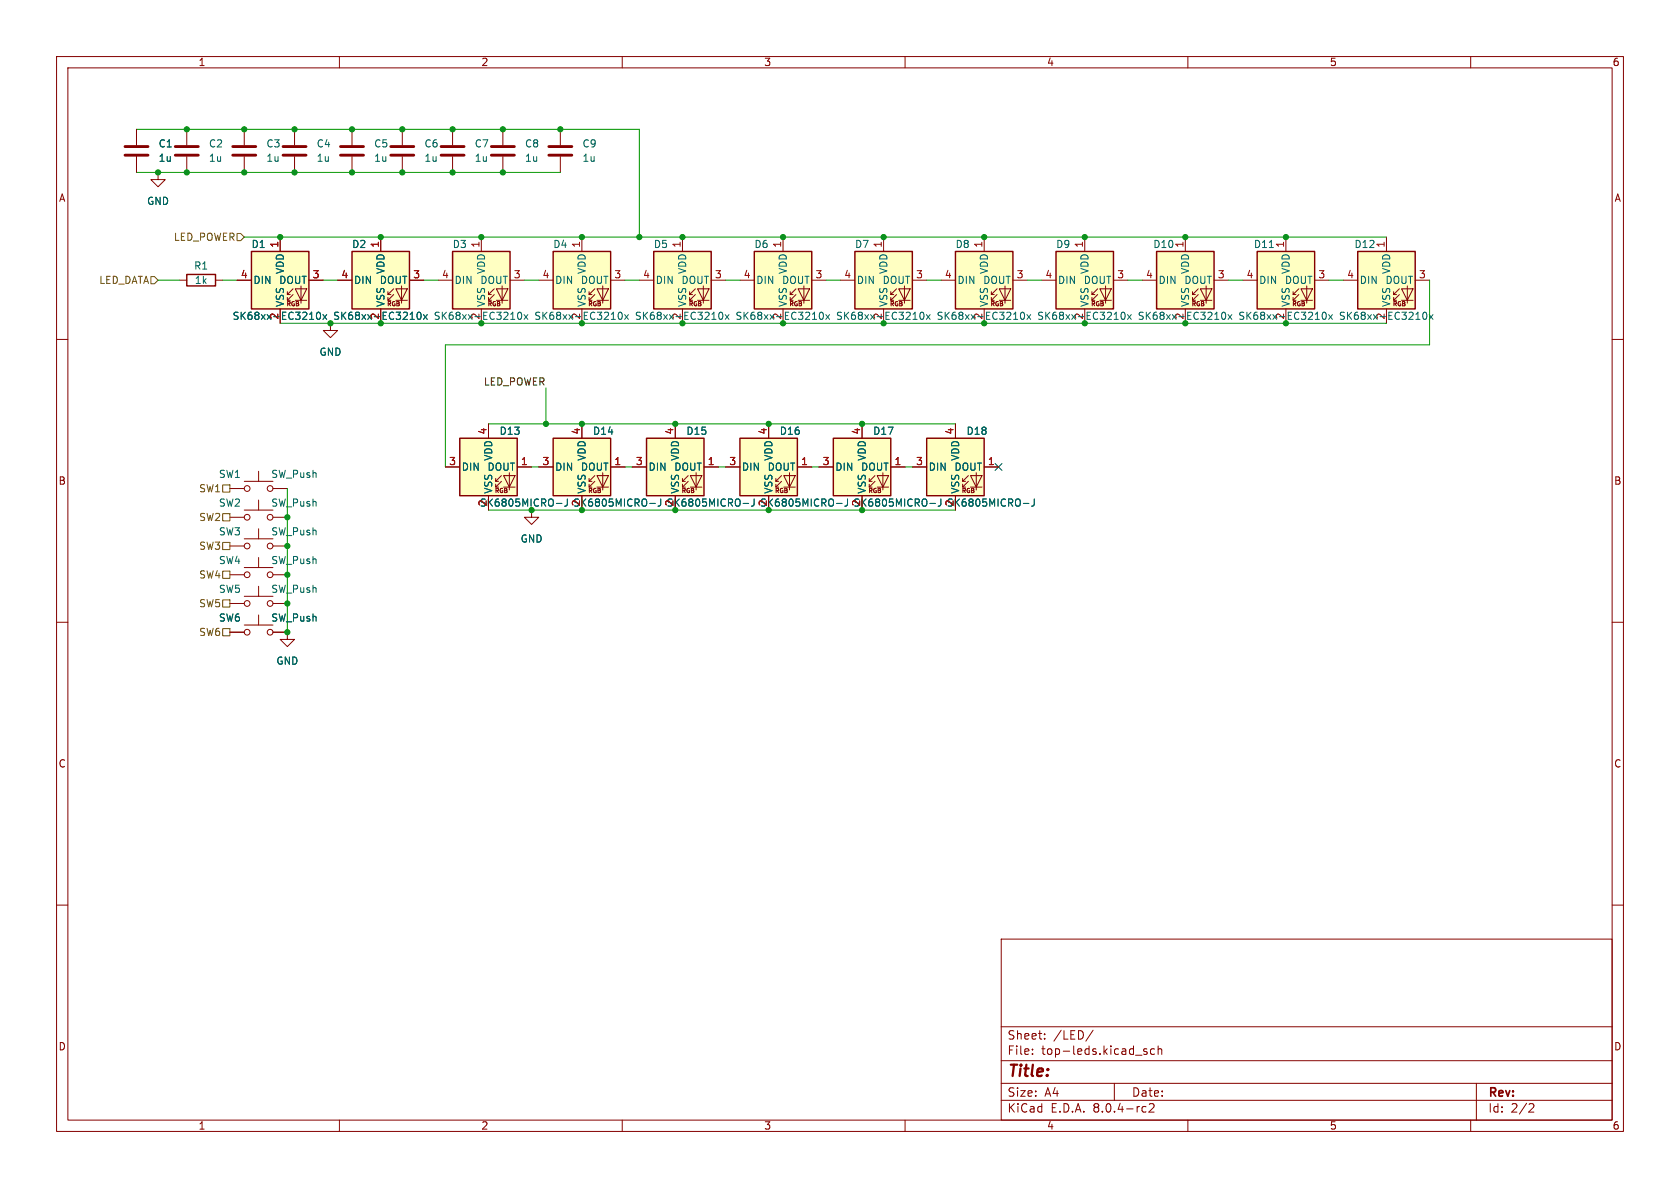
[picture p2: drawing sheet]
<svg xmlns="http://www.w3.org/2000/svg" width="297mm" height="210mm" viewBox="0 0 297 210" stroke-linecap="round" stroke-linejoin="round" font-family="sans-serif">
<g fill="none" stroke="#840000" stroke-width=".18">
<path d="M10 10h277v190h-277zM12 12h273v186h-273zM60 10v2M110 10v2M160 10v2M210 10v2M260 10v2M62.2 22.9v2.8M62.2 27.7v2.8M10 60h2M285 60h2M10 110h2"/>
<path d="M285 110h2M10 160h2M285 160h2M177 166h108v32h-108zM60 198v2M110 198v2M160 198v2M177 194.5h108M177 191.5h108M177 187.5h108M177 181.5h108M182.5 186.3v.1"/>
<path d="M182.5 185.5v.1M184.7 183.6v.1M184.7 182.8v.1M193.2 182.1l-1.2 2M197 191.5v3M202.2 195.6l.4 .1M202.6 196.5l-.4 .1M202.7 185.5l-.3-.1-.2 .2v.2l.5 .2v.3h-.5M203.2 195.2l.5-.1 .3 .1v.3l-.9 1.1h.9M204.1 185.5l-.4-.1-.3 .3v.4l.1 .2h.6M204.7 185.5l.3-.1 .3 .1 .1 .9M204.7 184.9v1.5"/>
<path d="M210 198v2M260 198v2M261 191.5v6.5M270.5 195.1l.5 .1 .2 .3-1 1.1h1"/>
</g>
<path d="M60.2 27.4h4.1M60.2 25.9h4.1" fill="none" stroke="#840000" stroke-width=".51"/>
<path d="M115.6 44.5h10.1v10.1h-10.1z" fill="#ffffc2"/>
<path d="M115.6 44.5h10.1v10.1h-10.1z" fill="none" stroke="#840000" stroke-width=".25"/>
<g fill="none" stroke="#840000" stroke-width=".18">
<path d="M113 49.5h2.6M120.6 41.9v2.6M120.6 54.6v2.6M121.9 53.1h.5M121.9 52.1h.5M122.9 52.1l-1 1v-.5M122.9 51.1l-1 1v-.5M123.3 51.1h2l-1 2zM123.3 53.1h2M124.3 50.5v3.1M125.7 49.5h2.6M45.7 98.6v1.7"/>
<path d="M40.6 106.7h2.6M40.6 101.6h2.6M43.2 105.4h5.1M43.2 100.3h5.1M45.7 103.6v1.8M48.3 106.7h2.5M48.3 101.6h2.5"/>
<circle cx="43.7" cy="101.6" r=".51"/>
<circle cx="43.7" cy="106.7" r=".51"/>
<circle cx="47.8" cy="106.7" r=".51"/>
<circle cx="47.8" cy="101.6" r=".51"/>
</g>
<path d="M127.2 55.3l.2-.1a.68 .68 0 0 1 .4 .6 .68 .68 0 0 1-.4 .7 .84 .84 0 0 1-.2-1.2zM128.2 55.6l.7 .9M128.9 55.6l-.7 .9" fill="none" stroke="#006464" stroke-width=".18"/>
<path d="M130.8 77.5h10.2v10.1h-10.2z" fill="#ffffc2"/>
<path d="M135.9 74.9v2.6M128.3 82.6h2.5M135.9 87.6v2.6M137.2 86.1h.5M137.2 85.1h.5M138.2 85.1l-1 1v-.5M138.2 84.1l-1 1v-.5M138.6 84.1h2l-1 2zM138.6 86.1h2M139.6 83.6v3M141 82.6h2.5" fill="none" stroke="#840000" stroke-width=".18"/>
<path d="M130.8 77.5h10.2v10.1h-10.2z" fill="none" stroke="#840000" stroke-width=".25"/>
<path d="M147.9 89h1M149.8 88.2v.9a.41 .41 0 0 1-.5 .4" fill="none" stroke="#006464" stroke-width=".18"/>
<path d="M240 44.5h10.2v10.1h-10.2z" fill="#ffffc2"/>
<path d="M240 44.5h10.2v10.1h-10.2z" fill="none" stroke="#840000" stroke-width=".25"/>
<path d="M237.5 49.5h2.5M245.1 41.9v2.6M245.1 54.6v2.6M246.4 53.1h.5M246.4 52.1h.5M247.4 52.1l-1 1v-.5M247.4 51.1l-1 1v-.5M247.8 51.1h2l-1 2zM247.8 53.1h2M248.8 50.5v3.1M250.2 49.5h2.5" fill="none" stroke="#840000" stroke-width=".18"/>
<path d="M251.6 55.3l.2-.1a.68 .68 0 0 1 .5 .6 .68 .68 0 0 1-.5 .7l-.2-.2-.1-.3zM252.7 55.6l.6 .9M253.3 55.6l-.6 .9" fill="none" stroke="#006464" stroke-width=".18"/>
<path d="M147.3 77.5h10.2v10.1h-10.2z" fill="#ffffc2"/>
<path d="M152.4 74.9v2.6M144.8 82.6h2.5M152.4 87.6v2.6M153.7 86.1h.5M153.7 85.1h.5M154.7 85.1l-1 1v-.5M154.7 84.1l-1 1v-.5M155.1 84.1h2l-1 2zM155.1 86.1h2M156.1 83.6v3M157.5 82.6h2.5" fill="none" stroke="#840000" stroke-width=".18"/>
<path d="M147.3 77.5h10.2v10.1h-10.2z" fill="none" stroke="#840000" stroke-width=".25"/>
<path d="M164.4 89h1M166.3 88.2v.9a.41 .41 0 0 1-.4 .4" fill="none" stroke="#006464" stroke-width=".18"/>
<path d="M81.3 77.5h10.1v10.1h-10.1z" fill="#ffffc2"/>
<path d="M86.4 74.9v2.6M78.7 82.6h2.6M86.4 87.6v2.6M87.6 86.1h.5M87.6 85.1h.5M88.6 85.1l-1 1v-.5M88.6 84.1l-1 1v-.5M89 84.1h2.1l-1.1 2zM89 86.1h2.1M90 83.6v3M91.4 82.6h2.6" fill="none" stroke="#840000" stroke-width=".18"/>
<path d="M81.3 77.5h10.1v10.1h-10.1z" fill="none" stroke="#840000" stroke-width=".25"/>
<path d="M98.4 89h.9M100.3 88.2v.9a.41 .41 0 0 1-.5 .4" fill="none" stroke="#006464" stroke-width=".18"/>
<path d="M163.8 77.5h10.2v10.1h-10.2z" fill="#ffffc2"/>
<path d="M168.9 74.9v2.6M161.3 82.6h2.5M168.9 87.6v2.6M170.2 86.1h.5M170.2 85.1h.5M171.2 85.1l-1 1v-.5M171.2 84.1l-1 1v-.5M171.6 84.1h2l-1 2zM171.6 86.1h2M172.6 83.6v3M174 82.6h2.5" fill="none" stroke="#840000" stroke-width=".18"/>
<path d="M163.8 77.5h10.2v10.1h-10.2z" fill="none" stroke="#840000" stroke-width=".25"/>
<path d="M180.9 89h1M182.8 88.2v.9a.41 .41 0 0 1-.4 .4" fill="none" stroke="#006464" stroke-width=".18"/>
<path d="M133.3 44.5h10.2v10.1h-10.2z" fill="#ffffc2"/>
<path d="M133.3 44.5h10.2v10.1h-10.2z" fill="none" stroke="#840000" stroke-width=".25"/>
<path d="M130.8 49.5h2.5M138.4 41.9v2.6M138.4 54.6v2.6M139.7 53.1h.5M139.7 52.1h.5M140.7 52.1l-1 1v-.5M140.7 51.1l-1 1v-.5M141.1 51.1h2l-1 2zM141.1 53.1h2M142.1 50.5v3.1M143.5 49.5h2.5" fill="none" stroke="#840000" stroke-width=".18"/>
<path d="M145 55.3l.1-.1a.68 .68 0 0 1 .5 .6 .68 .68 0 0 1-.5 .7 .84 .84 0 0 1-.1-1.2zM146 55.6l.7 .9M146.7 55.6l-.7 .9" fill="none" stroke="#006464" stroke-width=".18"/>
<path d="M151.1 44.5h10.2v10.1h-10.2z" fill="#ffffc2"/>
<path d="M151.1 44.5h10.2v10.1h-10.2z" fill="none" stroke="#840000" stroke-width=".25"/>
<path d="M148.6 49.5h2.5M156.2 41.9v2.6M156.2 54.6v2.6M157.5 53.1h.5M157.5 52.1h.5M158.5 52.1l-1 1v-.5M158.5 51.1l-1 1v-.5M158.9 51.1h2l-1 2zM158.9 53.1h2M159.9 50.5v3.1M161.3 49.5h2.5" fill="none" stroke="#840000" stroke-width=".18"/>
<path d="M162.8 55.3l.1-.1a.68 .68 0 0 1 .5 .6 .68 .68 0 0 1-.5 .7 .84 .84 0 0 1-.1-1.2zM163.8 55.6l.6 .9M164.4 55.6l-.6 .9" fill="none" stroke="#006464" stroke-width=".18"/>
<path d="M97.8 77.5h10.1v10.1h-10.1z" fill="#ffffc2"/>
<g fill="none" stroke="#840000" stroke-width=".18">
<path d="M52.1 22.9v2.8M52.1 27.7v2.8M102.9 74.9v2.6M95.2 82.6h2.6M102.9 87.6v2.6M104.1 86.1h.5M104.1 85.1h.5M105.2 85.1l-1.1 1v-.5M105.2 84.1l-1.1 1v-.5M105.5 84.1h2.1l-1 2zM105.5 86.1h2.1M106.6 83.6v3"/>
<path d="M107.9 82.6h2.6"/>
</g>
<path d="M97.8 77.5h10.1v10.1h-10.1z" fill="none" stroke="#840000" stroke-width=".25"/>
<path d="M114.9 89h.9M116.8 88.2v.9a.41 .41 0 0 1-.5 .4" fill="none" stroke="#006464" stroke-width=".18"/>
<path d="M50 27.4h4.1M50 25.9h4.1" fill="none" stroke="#840000" stroke-width=".51"/>
<path d="M114.3 77.5h10.2v10.1h-10.2z" fill="#ffffc2"/>
<path d="M119.4 74.9v2.6M111.8 82.6h2.5M119.4 87.6v2.6M120.6 86.1h.6M120.6 85.1h.6M121.7 85.1l-1.1 1v-.5M121.7 84.1l-1.1 1v-.5M122 84.1h2.1l-1 2zM122 86.1h2.1M123.1 83.6v3M124.5 82.6h2.5" fill="none" stroke="#840000" stroke-width=".18"/>
<path d="M114.3 77.5h10.2v10.1h-10.2z" fill="none" stroke="#840000" stroke-width=".25"/>
<path d="M131.4 89h1M133.3 88.2v.9a.41 .41 0 0 1-.5 .4" fill="none" stroke="#006464" stroke-width=".18"/>
<path d="M222.2 44.5h10.2v10.1h-10.2z" fill="#ffffc2"/>
<path d="M222.2 44.5h10.2v10.1h-10.2z" fill="none" stroke="#840000" stroke-width=".25"/>
<g fill="none" stroke="#840000" stroke-width=".18">
<path d="M43.2 22.9v2.8M43.2 27.7v2.8M219.7 49.5h2.5M227.3 41.9v2.6M227.3 54.6v2.6M228.6 53.1h.5M228.6 52.1h.5M229.6 52.1l-1 1v-.5M229.6 51.1l-1 1v-.5M230 51.1h2l-1 2zM230 53.1h2M231 50.5v3.1"/>
<path d="M232.4 49.5h2.5"/>
</g>
<path d="M224.4 43.8h.7M233.9 55.3l.1-.1a.68 .68 0 0 1 .5 .6 .68 .68 0 0 1-.5 .7l-.1-.2-.2-.3zM234.9 55.6l.7 .9M235.6 55.6l-.7 .9" fill="none" stroke="#006464" stroke-width=".18"/>
<path d="M41.1 27.4h4.1M41.1 25.9h4.1" fill="none" stroke="#840000" stroke-width=".51"/>
<path d="M62.2 44.5h10.2v10.1h-10.2z" fill="#ffffc2"/>
<path d="M62.2 44.5h10.2v10.1h-10.2z" fill="none" stroke="#840000" stroke-width=".25"/>
<path d="M59.7 49.5h2.5M67.3 41.9v2.6M67.3 54.6v2.6M68.6 53.1h.5M68.6 52.1h.5M69.6 52.1l-1 1v-.5M69.6 51.1l-1 1v-.5M70 51.1h2l-1 2zM70 53.1h2M71 50.5v3.1M72.4 49.5h2.5" fill="none" stroke="#840000" stroke-width=".18"/>
<path d="M73.9 55.3l.1-.1a.68 .68 0 0 1 .5 .6 .68 .68 0 0 1-.5 .7 .84 .84 0 0 1-.1-1.2zM74.9 55.6l.6 .9M75.5 55.6l-.6 .9" fill="none" stroke="#006464" stroke-width=".18"/>
<path d="M44.4 44.5h10.2v10.1h-10.2z" fill="#ffffc2"/>
<path d="M44.4 44.5h10.2v10.1h-10.2z" fill="none" stroke="#840000" stroke-width=".25"/>
<path d="M41.9 49.5h2.5M49.5 41.9v2.6M49.5 54.6v2.6M50.8 53.1h.5M50.8 52.1h.5M51.8 52.1l-1 1v-.5M51.8 51.1l-1 1v-.5M52.2 51.1h2l-1 2zM52.2 53.1h2M53.2 50.5v3.1M54.6 49.5h2.5" fill="none" stroke="#840000" stroke-width=".18"/>
<path d="M56.1 55.3l.1-.1a.68 .68 0 0 1 .5 .6 .68 .68 0 0 1-.5 .7 .84 .84 0 0 1-.1-1.2zM57.1 55.6l.7 .9M57.8 55.6l-.7 .9" fill="none" stroke="#006464" stroke-width=".18"/>
<path d="M168.9 44.5h10.2v10.1h-10.2z" fill="#ffffc2"/>
<path d="M168.9 44.5h10.2v10.1h-10.2z" fill="none" stroke="#840000" stroke-width=".25"/>
<g fill="none" stroke="#840000" stroke-width=".18">
<path d="M33 22.9v2.8M33 27.7v2.8M166.4 49.5h2.5M174 41.9v2.6M174 54.6v2.6M175.3 53.1h.5M175.3 52.1h.5M176.3 52.1l-1 1v-.5M176.3 51.1l-1 1v-.5M176.7 51.1h2l-1 2zM176.7 53.1h2M177.7 50.5v3.1"/>
<path d="M179.1 49.5h2.5"/>
</g>
<path d="M180.5 55.3l.2-.1a.68 .68 0 0 1 .4 .6 .68 .68 0 0 1-.4 .7l-.2-.2-.1-.3zM181.5 55.6l.7 .9M182.2 55.6l-.7 .9" fill="none" stroke="#006464" stroke-width=".18"/>
<path d="M31 27.4h4.1M31 25.9h4.1" fill="none" stroke="#840000" stroke-width=".51"/>
<path d="M186.7 44.5h10.1v10.1h-10.1z" fill="#ffffc2"/>
<path d="M186.7 44.5h10.1v10.1h-10.1z" fill="none" stroke="#840000" stroke-width=".25"/>
<path d="M184.1 49.5h2.6M191.8 41.9v2.6M191.8 54.6v2.6M193 53.1h.5M193 52.1h.5M194.1 52.1l-1.1 1v-.5M194.1 51.1l-1.1 1v-.5M194.4 51.1h2.1l-1 2zM194.4 53.1h2.1M195.5 50.5v3.1M196.8 49.5h2.6" fill="none" stroke="#840000" stroke-width=".18"/>
<path d="M198.3 55.3l.2-.1a.68 .68 0 0 1 .4 .6 .68 .68 0 0 1-.4 .7l-.2-.2-.1-.3zM199.3 55.6l.7 .9M200 55.6l-.7 .9" fill="none" stroke="#006464" stroke-width=".18"/>
<path d="M204.5 44.5h10.1v10.1h-10.1z" fill="#ffffc2"/>
<path d="M33 48.5h5.1v2h-5.1zM204.5 44.5h10.1v10.1h-10.1z" fill="none" stroke="#840000" stroke-width=".25"/>
<g fill="none" stroke="#840000" stroke-width=".18">
<path d="M24.1 22.9v2.8M24.1 27.7v2.8M27.9 30.5v1.3h1.3l-1.3 1.2-1.2-1.2h1.2M71.1 22.9v2.8M71.1 27.7v2.8M80 22.9v2.8M80 27.7v2.8M88.9 22.9v2.8M88.9 27.7v2.8M99.1 22.9v2.8M99.1 27.7v2.8M31.7 49.5h1.3"/>
<path d="M38.1 49.5h1.3M58.4 57.2v1.2h1.3l-1.3 1.3-1.3-1.3h1.3M201.9 49.5h2.6M209.5 41.9v2.6M209.5 54.6v2.6M210.8 53.1h.5M210.8 52.1h.5M211.8 52.1l-1 1v-.5M211.8 51.1l-1 1v-.5M212.2 51.1h2l-1 2zM212.2 53.1h2M213.2 50.5v3.1"/>
<path d="M214.6 49.5h2.6M40.6 91.4h2.6M40.6 96.5h2.6M40.6 86.4h2.6M43.2 90.2h5.1M43.2 95.3h5.1M43.2 85.1h5.1M45.7 83.3v1.8M45.7 88.4v1.8M45.7 93.5v1.8M48.3 91.4h2.5M48.3 96.5h2.5"/>
<path d="M48.3 86.4h2.5M40.6 111.8h2.6M43.2 110.5h5.1M45.7 108.7v1.8M48.3 111.8h2.5v1.2h1.3l-1.3 1.3-1.3-1.3h1.3"/>
<circle cx="43.7" cy="96.5" r=".51"/>
<circle cx="43.7" cy="91.4" r=".51"/>
<circle cx="43.7" cy="86.4" r=".51"/>
<circle cx="47.8" cy="96.5" r=".51"/>
<circle cx="47.8" cy="91.4" r=".51"/>
<circle cx="47.8" cy="86.4" r=".51"/>
<circle cx="43.7" cy="111.8" r=".51"/>
<circle cx="47.8" cy="111.8" r=".51"/>
</g>
<path d="M216.1 55.3l.2-.1a.68 .68 0 0 1 .4 .6 .68 .68 0 0 1-.4 .7l-.2-.2-.1-.3zM217.1 55.6l.7 .9M217.8 55.6l-.7 .9" fill="none" stroke="#006464" stroke-width=".18"/>
<path d="M22.1 27.4h4.1M22.1 25.9h4.1M69.1 27.4h4.1M69.1 25.9h4.1M78 27.4h4M78 25.9h4M86.9 27.4h4M86.9 25.9h4M97 27.4h4.1M97 25.9h4.1" fill="none" stroke="#840000" stroke-width=".51"/>
<path d="M97.8 44.5h10.1v10.1h-10.1z" fill="#ffffc2"/>
<path d="M97.8 44.5h10.1v10.1h-10.1z" fill="none" stroke="#840000" stroke-width=".25"/>
<path d="M95.2 49.5h2.6M102.9 41.9v2.6M102.9 54.6v2.6M104.1 53.1h.5M104.1 52.1h.5M105.2 52.1l-1.1 1v-.5M105.2 51.1l-1.1 1v-.5M105.5 51.1h2.1l-1 2zM105.5 53.1h2.1M106.6 50.5v3.1M107.9 49.5h2.6" fill="none" stroke="#840000" stroke-width=".18"/>
<path d="M109.5 55.3l.1-.1a.68 .68 0 0 1 .4 .6 .68 .68 0 0 1-.4 .7 .84 .84 0 0 1-.1-1.2zM110.4 55.6l.7 .9M111.1 55.6l-.7 .9" fill="none" stroke="#006464" stroke-width=".18"/>
<path d="M80 44.5h10.2v10.1h-10.2z" fill="#ffffc2"/>
<path d="M80 44.5h10.2v10.1h-10.2z" fill="none" stroke="#840000" stroke-width=".25"/>
<g fill="none" stroke="#840000" stroke-width=".18">
<path d="M24.1 22.9v2.8M24.1 27.7v2.8M41.9 49.5h2.5M49.5 41.9v2.6M49.5 54.6v2.6M54.6 49.5h2.5M59.7 49.5h2.5M67.3 41.9v2.6M67.3 54.6v2.6M72.4 49.5h2.5M77.5 49.5h2.5M85.1 41.9v2.6"/>
<path d="M85.1 54.6v2.6M86.4 53.1h.5M86.4 52.1h.5M87.4 52.1l-1 1v-.5M87.4 51.1l-1 1v-.5M87.8 51.1h2l-1 2zM87.8 53.1h2M88.8 50.5v3.1M90.2 49.5h2.5M86.4 74.9v2.6M102.9 74.9v2.6M119.4 74.9v2.6"/>
<path d="M135.9 74.9v2.6M152.4 74.9v2.6M168.9 74.9v2.6M78.7 82.6h2.6M86.4 87.6v2.6M91.4 82.6h2.6M94 90.2v1.2h1.2l-1.2 1.3-1.3-1.3h1.3M95.2 82.6h2.6M102.9 87.6v2.6M107.9 82.6h2.6M111.8 82.6h2.5M119.4 87.6v2.6"/>
<path d="M124.5 82.6h2.5M128.3 82.6h2.5M135.9 87.6v2.6M141 82.6h2.5M144.8 82.6h2.5M152.4 87.6v2.6M157.5 82.6h2.5M161.3 82.6h2.5M168.9 87.6v2.6M174 82.6h2.5M40.6 111.8h2.6M48.3 111.8h2.5"/>
</g>
<g fill="none" stroke="#006464" stroke-width=".18">
<path d="M56.1 55.3l.1-.1a.68 .68 0 0 1 .5 .6 .68 .68 0 0 1-.5 .7 .84 .84 0 0 1-.1-1.2zM57.1 55.6l.7 .9M57.8 55.6l-.7 .9M73.9 55.3l.1-.1a.68 .68 0 0 1 .5 .6 .68 .68 0 0 1-.5 .7 .84 .84 0 0 1-.1-1.2zM74.9 55.6l.6 .9M75.5 55.6l-.6 .9M91.6 55.3l.2-.1a.68 .68 0 0 1 .4 .6 .68 .68 0 0 1-.4 .7l-.2-.2-.1-.3zM92.6 55.6l.7 .9M93.3 55.6l-.7 .9M98.4 89h.9M100.3 88.2v.9a.41 .41 0 0 1-.5 .4M114.9 89h.9"/>
<path d="M116.8 88.2v.9a.41 .41 0 0 1-.5 .4M131.4 89h1M133.3 88.2v.9a.41 .41 0 0 1-.5 .4M147.9 89h1M149.8 88.2v.9a.41 .41 0 0 1-.5 .4M164.4 89h1M166.3 88.2v.9a.41 .41 0 0 1-.4 .4M180.9 89h1M182.8 88.2v.9a.41 .41 0 0 1-.4 .4"/>
</g>
<path d="M26.7 48.9h.6l.6 .6-.6 .7h-.6zM41.9 41.3h.6l.7 .6-.7 .6h-.6zM39.4 95.9h1.2v1.3h-1.2zM39.4 90.8h1.2v1.3h-1.2zM39.4 85.7h1.2v1.3h-1.2zM39.4 106h1.2v1.3h-1.2zM39.4 111.1h1.2v1.3h-1.2zM39.4 101h1.2v1.2h-1.2z" fill="none" stroke="#725600" stroke-width=".18"/>
<g fill="none" stroke="#009600" stroke-width=".18">
<path d="M24.1 30.5h75M24.1 22.9h88.9v19M27.9 49.5h3.8M39.4 49.5h2.5M43.2 41.9h201.9M49.5 57.2h195.6M57.1 49.5h2.6M74.9 49.5h2.6M92.7 49.5h2.5M110.5 49.5h2.5M128.3 49.5h2.5M146 49.5h2.6"/>
<path d="M163.8 49.5h2.6M181.6 49.5h2.5M199.4 49.5h2.5M217.2 49.5h2.5M234.9 49.5h2.6M252.7 49.5v11.5h-174v21.6M86.4 74.9h82.5M96.5 68.6v6.3M50.8 86.4v25.4M86.4 90.2h82.5M94 82.6h1.2M110.5 82.6h1.3"/>
<path d="M127 82.6h1.3M143.5 82.6h1.3M160 82.6h1.3"/>
</g>
<path d="M175.9 81.9l1.2 1.3M177.1 81.9l-1.2 1.3" fill="none" stroke="#000084" stroke-width=".18"/>
<g fill="#009600" stroke="#009600" stroke-width=".18">
<circle cx="85.1" cy="41.9" r=".46"/>
<circle cx="85.1" cy="57.2" r=".46"/>
<circle cx="88.9" cy="22.9" r=".46"/>
<circle cx="88.9" cy="30.5" r=".46"/>
<circle cx="113" cy="41.9" r=".46"/>
<circle cx="102.9" cy="41.9" r=".46"/>
<circle cx="99.1" cy="22.9" r=".46"/>
<circle cx="71.1" cy="30.5" r=".46"/>
<circle cx="80" cy="30.5" r=".46"/>
<circle cx="80" cy="22.9" r=".46"/>
<circle cx="71.1" cy="22.9" r=".46"/>
<circle cx="120.6" cy="41.9" r=".46"/>
<circle cx="135.9" cy="90.2" r=".46"/>
<circle cx="152.4" cy="90.2" r=".46"/>
<circle cx="120.6" cy="57.2" r=".46"/>
<circle cx="102.9" cy="74.9" r=".46"/>
<circle cx="102.9" cy="57.2" r=".46"/>
<circle cx="135.9" cy="74.9" r=".46"/>
<circle cx="152.4" cy="74.9" r=".46"/>
<circle cx="156.2" cy="57.2" r=".46"/>
<circle cx="119.4" cy="90.2" r=".46"/>
<circle cx="119.4" cy="74.9" r=".46"/>
<circle cx="138.4" cy="57.2" r=".46"/>
<circle cx="138.4" cy="41.9" r=".46"/>
<circle cx="156.2" cy="41.9" r=".46"/>
<circle cx="102.9" cy="90.2" r=".46"/>
<circle cx="94" cy="90.2" r=".46"/>
<circle cx="62.2" cy="30.5" r=".46"/>
<circle cx="62.2" cy="22.9" r=".46"/>
<circle cx="43.2" cy="22.9" r=".46"/>
<circle cx="52.1" cy="22.9" r=".46"/>
<circle cx="52.1" cy="30.5" r=".46"/>
<circle cx="43.2" cy="30.5" r=".46"/>
<circle cx="49.5" cy="41.9" r=".46"/>
<circle cx="67.3" cy="41.9" r=".46"/>
<circle cx="33" cy="30.5" r=".46"/>
<circle cx="33" cy="22.9" r=".46"/>
<circle cx="58.4" cy="57.2" r=".46"/>
<circle cx="27.9" cy="30.5" r=".46"/>
<circle cx="209.5" cy="57.2" r=".46"/>
<circle cx="191.8" cy="41.9" r=".46"/>
<circle cx="174" cy="41.9" r=".46"/>
<circle cx="191.8" cy="57.2" r=".46"/>
<circle cx="174" cy="57.2" r=".46"/>
<circle cx="227.3" cy="41.9" r=".46"/>
<circle cx="209.5" cy="41.9" r=".46"/>
<circle cx="227.3" cy="57.2" r=".46"/>
<circle cx="50.8" cy="101.6" r=".46"/>
<circle cx="50.8" cy="106.7" r=".46"/>
<circle cx="67.3" cy="57.2" r=".46"/>
<circle cx="50.8" cy="91.4" r=".46"/>
<circle cx="96.5" cy="74.9" r=".46"/>
<circle cx="50.8" cy="111.8" r=".46"/>
<circle cx="50.8" cy="96.5" r=".46"/>
</g>
<text font-size="2.8" fill="#840000" x="178" y="190.9">Title:</text>
<g font-size="2.1" fill="#840000">
<text x="178" y="184">Sheet:</text>
<text x="186.2" y="184">/LED/</text>
<text x="178" y="186.7">File:</text>
<text x="184.1" y="186.7">top-leds.kicad_sch</text>
<text x="178" y="196.9">KiCad</text>
<text x="178" y="194.1">Size:</text>
<text x="184.7" y="194.1">A4</text>
<text x="185.7" y="196.9">E.D.A.</text>
<text x="193.3" y="196.9">8.0.4-rc2</text>
<text x="200" y="194.1">Date:</text>
<text x="263" y="194.3">Rev:</text>
<text x="263" y="196.9">Id:</text>
<text x="267.1" y="196.9">2/2</text>
</g>
<g font-size="1.8" fill="#840000">
<text x="35" y="11.9">1</text>
<text x="85" y="11.9">2</text>
<text x="135" y="11.9">3</text>
<text x="185" y="11.9">4</text>
<text x="235" y="11.9">5</text>
<text x="285" y="11.9">6</text>
<text x="10.3" y="35.9">A</text>
<text x="285.3" y="35.9">A</text>
<text x="10.3" y="85.9">B</text>
<text x="285.3" y="85.9">B</text>
<text x="10.3" y="135.9">C</text>
<text x="285.3" y="135.9">C</text>
<text x="10.3" y="185.9">D</text>
<text x="285.3" y="185.9">D</text>
<text x="35" y="199.9">1</text>
<text x="85" y="199.9">2</text>
<text x="135" y="199.9">3</text>
<text x="185" y="199.9">4</text>
<text x="235" y="199.9">5</text>
<text x="285" y="199.9">6</text>
</g>
<g font-size="1.8" fill="#006464">
<text x="27.9" y="26.3">C1</text>
<text x="27.9" y="28.8">1u</text>
<text x="36.8" y="26.3">C2</text>
<text x="36.8" y="28.8">1u</text>
<text x="47" y="26.3">C3</text>
<text x="47" y="28.8">1u</text>
<text x="55.9" y="26.3">C4</text>
<text x="55.9" y="28.8">1u</text>
<text x="66" y="26.3">C5</text>
<text x="66" y="28.8">1u</text>
<text x="74.9" y="26.3">C6</text>
<text x="74.9" y="28.8">1u</text>
<text x="83.8" y="26.3">C7</text>
<text x="83.8" y="28.8">1u</text>
<text x="92.7" y="26.3">C8</text>
<text x="92.7" y="28.8">1u</text>
<text x="102.9" y="26.3">C9</text>
<text x="102.9" y="28.8">1u</text>
<text x="25.9" y="36.4">GND</text>
<text x="34.2" y="47.9">R1</text>
<text x="44.4" y="44">D1</text>
<text x="62.2" y="44">D2</text>
<text x="79.9" y="44">D3</text>
<text x="97.7" y="44">D4</text>
<text x="115.5" y="44">D5</text>
<text x="133.3" y="44">D6</text>
<text x="151.1" y="44">D7</text>
<text x="168.8" y="44">D8</text>
<text x="186.6" y="44">D9</text>
<text x="203.8" y="44">D10</text>
<text x="221.6" y="44">D11</text>
<text x="239.4" y="44">D12</text>
<text x="34.3" y="50.4">1k</text>
<text x="44.7" y="50.4">DIN</text>
<text x="49.3" y="50.4">DOUT</text>
<text x="50.4" y="48.5" transform="rotate(-90 50.4 48.5)">VDD</text>
<text x="62.5" y="50.4">DIN</text>
<text x="67" y="50.4">DOUT</text>
<text x="68.2" y="48.5" transform="rotate(-90 68.2 48.5)">VDD</text>
<text x="80.3" y="50.4">DIN</text>
<text x="84.8" y="50.4">DOUT</text>
<text x="86" y="48.5" transform="rotate(-90 86 48.5)">VDD</text>
<text x="98" y="50.4">DIN</text>
<text x="102.6" y="50.4">DOUT</text>
<text x="103.7" y="48.5" transform="rotate(-90 103.7 48.5)">VDD</text>
<text x="115.8" y="50.4">DIN</text>
<text x="120.4" y="50.4">DOUT</text>
<text x="121.5" y="48.5" transform="rotate(-90 121.5 48.5)">VDD</text>
<text x="133.6" y="50.4">DIN</text>
<text x="138.2" y="50.4">DOUT</text>
<text x="139.3" y="48.5" transform="rotate(-90 139.3 48.5)">VDD</text>
<text x="151.4" y="50.4">DIN</text>
<text x="155.9" y="50.4">DOUT</text>
<text x="157.1" y="48.5" transform="rotate(-90 157.1 48.5)">VDD</text>
<text x="169.2" y="50.4">DIN</text>
<text x="173.7" y="50.4">DOUT</text>
<text x="174.9" y="48.5" transform="rotate(-90 174.9 48.5)">VDD</text>
<text x="186.9" y="50.4">DIN</text>
<text x="191.5" y="50.4">DOUT</text>
<text x="192.6" y="48.5" transform="rotate(-90 192.6 48.5)">VDD</text>
<text x="204.7" y="50.4">DIN</text>
<text x="209.3" y="50.4">DOUT</text>
<text x="210.4" y="48.5" transform="rotate(-90 210.4 48.5)">VDD</text>
<text x="222.5" y="50.4">DIN</text>
<text x="227.1" y="50.4">DOUT</text>
<text x="228.2" y="48.5" transform="rotate(-90 228.2 48.5)">VDD</text>
<text x="240.3" y="50.4">DIN</text>
<text x="244.8" y="50.4">DOUT</text>
<text x="246" y="48.5" transform="rotate(-90 246 48.5)">VDD</text>
<text x="41" y="56.7">SK68xx-EC3210x</text>
<text x="50.4" y="54.4" transform="rotate(-90 50.4 54.4)">VSS</text>
<text x="58.8" y="56.7">SK68xx-EC3210x</text>
<text x="68.2" y="54.4" transform="rotate(-90 68.2 54.4)">VSS</text>
<text x="76.6" y="56.7">SK68xx-EC3210x</text>
<text x="84.8" y="56.6" transform="rotate(-90 84.8 56.6)">2</text>
<text x="86" y="54.4" transform="rotate(-90 86 54.4)">VSS</text>
<text x="94.4" y="56.7">SK68xx-EC3210x</text>
<text x="102.6" y="56.6" transform="rotate(-90 102.6 56.6)">2</text>
<text x="103.7" y="54.4" transform="rotate(-90 103.7 54.4)">VSS</text>
<text x="112.1" y="56.7">SK68xx-EC3210x</text>
<text x="120.4" y="56.6" transform="rotate(-90 120.4 56.6)">2</text>
<text x="121.5" y="54.4" transform="rotate(-90 121.5 54.4)">VSS</text>
<text x="129.9" y="56.7">SK68xx-EC3210x</text>
<text x="138.2" y="56.6" transform="rotate(-90 138.2 56.6)">2</text>
<text x="139.3" y="54.4" transform="rotate(-90 139.3 54.4)">VSS</text>
<text x="147.7" y="56.7">SK68xx-EC3210x</text>
<text x="156" y="56.6" transform="rotate(-90 156 56.6)">2</text>
<text x="157.1" y="54.4" transform="rotate(-90 157.1 54.4)">VSS</text>
<text x="165.5" y="56.7">SK68xx-EC3210x</text>
<text x="173.7" y="56.6" transform="rotate(-90 173.7 56.6)">2</text>
<text x="174.9" y="54.4" transform="rotate(-90 174.9 54.4)">VSS</text>
<text x="183.3" y="56.7">SK68xx-EC3210x</text>
<text x="191.5" y="56.6" transform="rotate(-90 191.5 56.6)">2</text>
<text x="192.6" y="54.4" transform="rotate(-90 192.6 54.4)">VSS</text>
<text x="201" y="56.7">SK68xx-EC3210x</text>
<text x="209.3" y="56.6" transform="rotate(-90 209.3 56.6)">2</text>
<text x="210.4" y="54.4" transform="rotate(-90 210.4 54.4)">VSS</text>
<text x="218.8" y="56.7">SK68xx-EC3210x</text>
<text x="227.1" y="56.6" transform="rotate(-90 227.1 56.6)">2</text>
<text x="228.2" y="54.4" transform="rotate(-90 228.2 54.4)">VSS</text>
<text x="236.6" y="56.7">SK68xx-EC3210x</text>
<text x="244.9" y="56.6" transform="rotate(-90 244.9 56.6)">2</text>
<text x="246" y="54.4" transform="rotate(-90 246 54.4)">VSS</text>
<text x="56.4" y="63.1">GND</text>
<text x="88.2" y="77.1">D13</text>
<text x="104.7" y="77.1">D14</text>
<text x="121.2" y="77.1">D15</text>
<text x="137.8" y="77.1">D16</text>
<text x="154.3" y="77.1">D17</text>
<text x="170.8" y="77.1">D18</text>
<text x="81.5" y="83.4">DIN</text>
<text x="86.1" y="83.4">DOUT</text>
<text x="87.2" y="81.6" transform="rotate(-90 87.2 81.6)">VDD</text>
<text x="98" y="83.4">DIN</text>
<text x="102.6" y="83.4">DOUT</text>
<text x="103.7" y="81.6" transform="rotate(-90 103.7 81.6)">VDD</text>
<text x="114.6" y="83.4">DIN</text>
<text x="119.1" y="83.4">DOUT</text>
<text x="120.2" y="81.6" transform="rotate(-90 120.2 81.6)">VDD</text>
<text x="131.1" y="83.4">DIN</text>
<text x="135.6" y="83.4">DOUT</text>
<text x="136.8" y="81.6" transform="rotate(-90 136.8 81.6)">VDD</text>
<text x="147.6" y="83.4">DIN</text>
<text x="152.1" y="83.4">DOUT</text>
<text x="153.3" y="81.6" transform="rotate(-90 153.3 81.6)">VDD</text>
<text x="164.1" y="83.4">DIN</text>
<text x="168.6" y="83.4">DOUT</text>
<text x="169.8" y="81.6" transform="rotate(-90 169.8 81.6)">VDD</text>
<text x="38.6" y="89.8">SW2</text>
<text x="38.6" y="84.7">SW1</text>
<text x="47.9" y="89.8">SW_Push</text>
<text x="47.9" y="84.7">SW_Push</text>
<text x="84.7" y="89.8">SK6805MICRO-J</text>
<text x="87.2" y="87.4" transform="rotate(-90 87.2 87.4)">VSS</text>
<text x="101.2" y="89.8">SK6805MICRO-J</text>
<text x="103.7" y="87.4" transform="rotate(-90 103.7 87.4)">VSS</text>
<text x="117.7" y="89.8">SK6805MICRO-J</text>
<text x="120.2" y="87.4" transform="rotate(-90 120.2 87.4)">VSS</text>
<text x="134.2" y="89.8">SK6805MICRO-J</text>
<text x="136.8" y="87.4" transform="rotate(-90 136.8 87.4)">VSS</text>
<text x="150.8" y="89.8">SK6805MICRO-J</text>
<text x="153.3" y="87.4" transform="rotate(-90 153.3 87.4)">VSS</text>
<text x="167.3" y="89.8">SK6805MICRO-J</text>
<text x="169.8" y="87.4" transform="rotate(-90 169.8 87.4)">VSS</text>
<text x="38.6" y="94.8">SW3</text>
<text x="47.9" y="94.8">SW_Push</text>
<text x="38.6" y="99.9">SW4</text>
<text x="47.9" y="99.9">SW_Push</text>
<text x="91.9" y="96.1">GND</text>
<text x="38.6" y="105">SW5</text>
<text x="47.9" y="105">SW_Push</text>
<text x="38.6" y="110.1">SW6</text>
<text x="47.9" y="110.1">SW_Push</text>
<text x="48.8" y="117.7">GND</text>
</g>
<g font-size="1.8" fill="#725600">
<text x="30.6" y="42.8">LED_POWER</text>
<text x="17.4" y="50.4">LED_DATA</text>
<text x="35.1" y="87.2">SW1</text>
<text x="35.1" y="92.3">SW2</text>
<text x="35.1" y="97.4">SW3</text>
<text x="35.1" y="107.5">SW5</text>
<text x="35.1" y="102.5">SW4</text>
<text x="35.1" y="112.6">SW6</text>
</g>
<g font-size="1.8" fill="#a90000">
<text x="49.3" y="43.9" transform="rotate(-90 49.3 43.9)">1</text>
<text x="67.1" y="43.9" transform="rotate(-90 67.1 43.9)">1</text>
<text x="84.8" y="43.9" transform="rotate(-90 84.8 43.9)">1</text>
<text x="102.6" y="43.9" transform="rotate(-90 102.6 43.9)">1</text>
<text x="120.4" y="43.9" transform="rotate(-90 120.4 43.9)">1</text>
<text x="138.2" y="43.9" transform="rotate(-90 138.2 43.9)">1</text>
<text x="156" y="43.9" transform="rotate(-90 156 43.9)">1</text>
<text x="173.7" y="43.9" transform="rotate(-90 173.7 43.9)">1</text>
<text x="191.5" y="43.9" transform="rotate(-90 191.5 43.9)">1</text>
<text x="209.3" y="43.9" transform="rotate(-90 209.3 43.9)">1</text>
<text x="227.1" y="43.9" transform="rotate(-90 227.1 43.9)">1</text>
<text x="244.9" y="43.9" transform="rotate(-90 244.9 43.9)">1</text>
<text x="42.5" y="49.3">4</text>
<text x="55.2" y="49.3">3</text>
<text x="60.3" y="49.3">4</text>
<text x="73" y="49.3">3</text>
<text x="78" y="49.3">4</text>
<text x="90.7" y="49.3">3</text>
<text x="95.8" y="49.3">4</text>
<text x="108.5" y="49.3">3</text>
<text x="113.6" y="49.3">4</text>
<text x="126.3" y="49.3">3</text>
<text x="131.4" y="49.3">4</text>
<text x="144.1" y="49.3">3</text>
<text x="149.2" y="49.3">4</text>
<text x="161.9" y="49.3">3</text>
<text x="166.9" y="49.3">4</text>
<text x="179.6" y="49.3">3</text>
<text x="184.7" y="49.3">4</text>
<text x="197.4" y="49.3">3</text>
<text x="202.5" y="49.3">4</text>
<text x="215.2" y="49.3">3</text>
<text x="220.3" y="49.3">4</text>
<text x="233" y="49.3">3</text>
<text x="238.1" y="49.3">4</text>
<text x="250.8" y="49.3">3</text>
<text x="49.3" y="56.6" transform="rotate(-90 49.3 56.6)">2</text>
<text x="67.1" y="56.6" transform="rotate(-90 67.1 56.6)">2</text>
<text x="86.1" y="76.9" transform="rotate(-90 86.1 76.9)">4</text>
<text x="102.6" y="76.9" transform="rotate(-90 102.6 76.9)">4</text>
<text x="119.1" y="76.9" transform="rotate(-90 119.1 76.9)">4</text>
<text x="135.6" y="76.9" transform="rotate(-90 135.6 76.9)">4</text>
<text x="152.1" y="76.9" transform="rotate(-90 152.1 76.9)">4</text>
<text x="168.7" y="76.9" transform="rotate(-90 168.7 76.9)">4</text>
<text x="79.3" y="82.3">3</text>
<text x="92" y="82.3">1</text>
<text x="95.8" y="82.3">3</text>
<text x="108.5" y="82.3">1</text>
<text x="112.3" y="82.3">3</text>
<text x="125" y="82.3">1</text>
<text x="128.8" y="82.3">3</text>
<text x="141.5" y="82.3">1</text>
<text x="145.3" y="82.3">3</text>
<text x="158" y="82.3">1</text>
<text x="161.9" y="82.3">3</text>
<text x="174.6" y="82.3">1</text>
<text x="86.1" y="89.6" transform="rotate(-90 86.1 89.6)">2</text>
<text x="102.6" y="89.6" transform="rotate(-90 102.6 89.6)">2</text>
<text x="119.1" y="89.6" transform="rotate(-90 119.1 89.6)">2</text>
<text x="135.6" y="89.6" transform="rotate(-90 135.6 89.6)">2</text>
<text x="152.1" y="89.6" transform="rotate(-90 152.1 89.6)">2</text>
<text x="168.7" y="89.6" transform="rotate(-90 168.7 89.6)">2</text>
</g>
<text font-size="1.8" fill="#0f0f0f" x="85.4" y="68.2">LED_POWER</text>
<g font-size="1.1" fill="#840000">
<text x="50.5" y="54.3">RGB</text>
<text x="68.3" y="54.3">RGB</text>
<text x="86.1" y="54.3">RGB</text>
<text x="103.9" y="54.3">RGB</text>
<text x="121.6" y="54.3">RGB</text>
<text x="139.4" y="54.3">RGB</text>
<text x="157.2" y="54.3">RGB</text>
<text x="175" y="54.3">RGB</text>
<text x="192.8" y="54.3">RGB</text>
<text x="210.5" y="54.3">RGB</text>
<text x="228.3" y="54.3">RGB</text>
<text x="246.1" y="54.3">RGB</text>
<text x="87.4" y="87.4">RGB</text>
<text x="103.9" y="87.4">RGB</text>
<text x="120.4" y="87.4">RGB</text>
<text x="136.9" y="87.4">RGB</text>
<text x="153.4" y="87.4">RGB</text>
<text x="169.9" y="87.4">RGB</text>
</g>
</svg>
